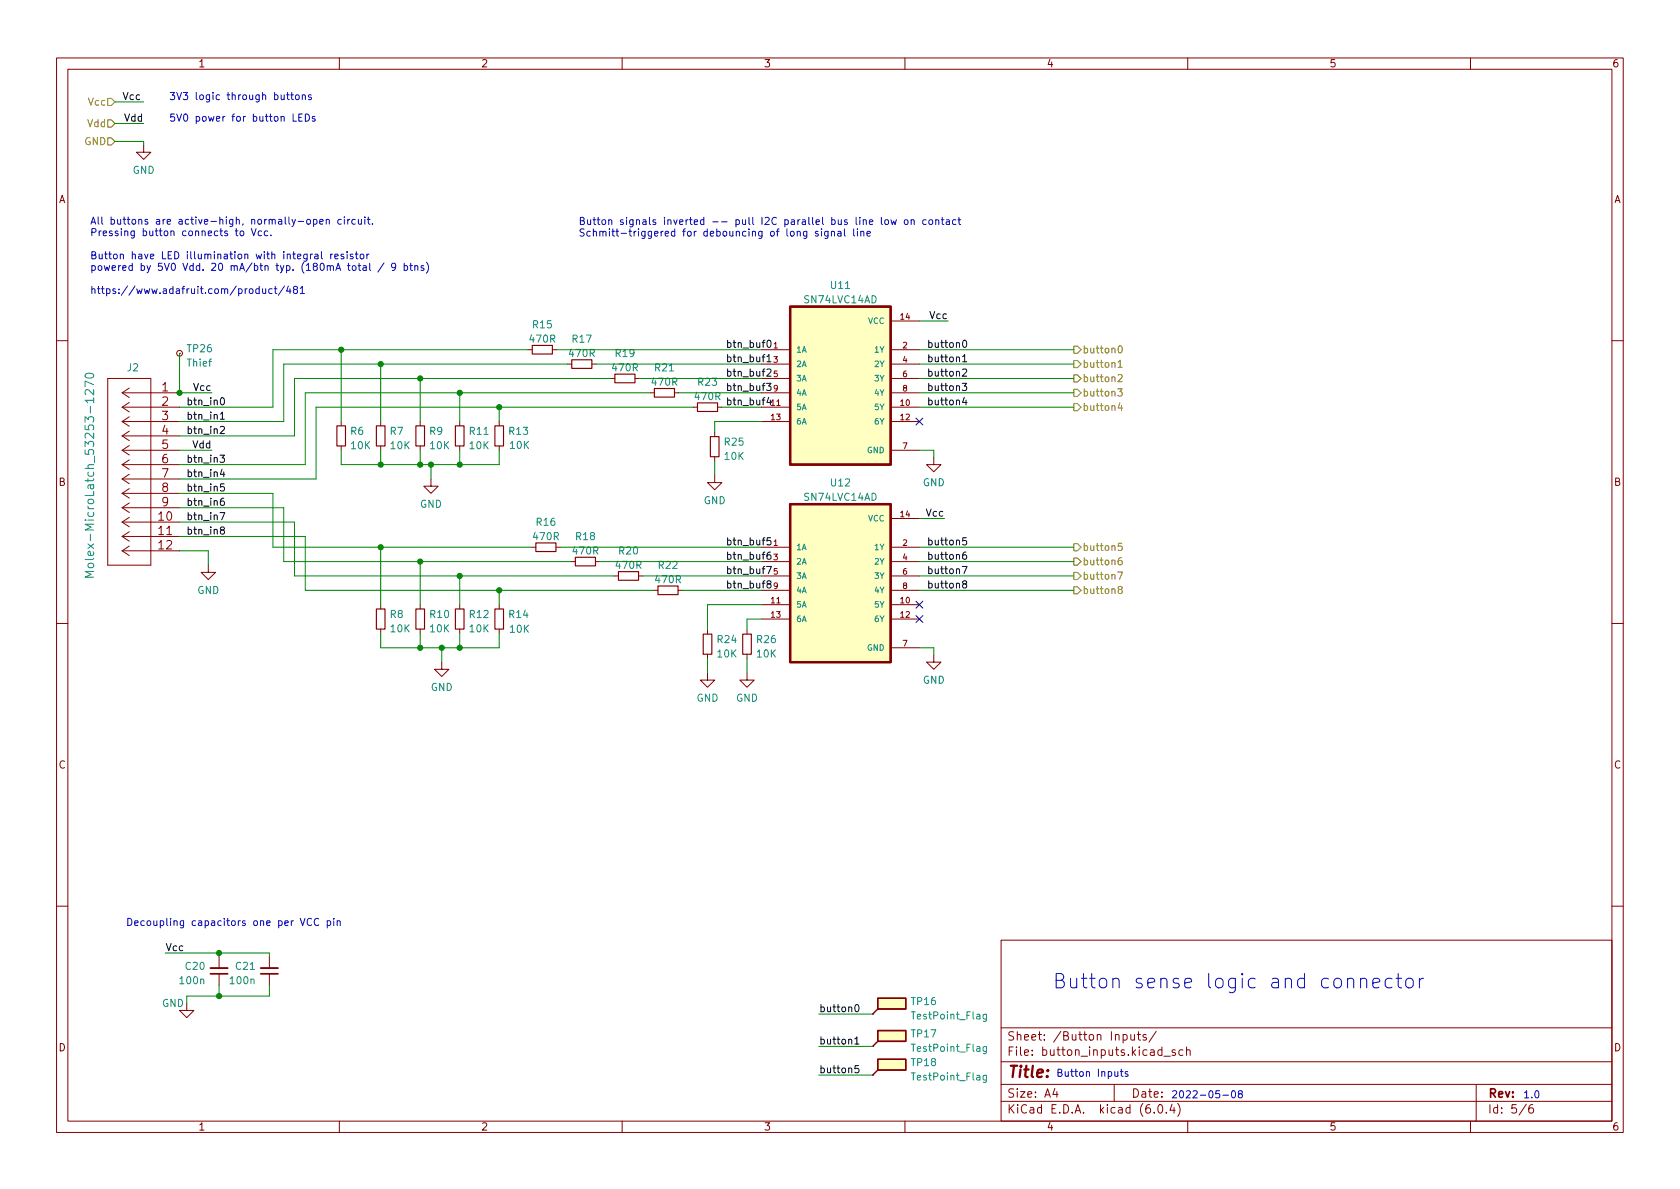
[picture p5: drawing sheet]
<svg xmlns="http://www.w3.org/2000/svg" width="297mm" height="210mm" viewBox="0 0 297 210" stroke-linecap="round" stroke-linejoin="round" font-family="sans-serif">
<g fill="none" stroke="#840000" stroke-width=".18">
<path d="M10 10.2h277v190.1h-277zM12 12.2h273v186.1h-273zM60 10.2v2M110 10.2v2M160 10.2v2M210 10.2v2M260 10.2v2M25.4 25.6v1.3h1.3l-1.3 1.3-1.3-1.3h1.3M157.5 56.8h5.1M10 60.2h2M19 66.9h7.7v33h-7.7zM21.6 72h10.1"/>
<path d="M21.6 79.6h10.1M21.6 79.6l1.3 .9M21.6 77.1h10.1M21.6 77.1l1.3 .8M21.6 74.5h10.1M21.6 74.5l1.3 .9M21.6 72l1.3 .8M21.6 69.5h10.1M21.6 69.5l1.3 .8M22.9 78.8l-1.3 .8M22.9 76.2l-1.3 .9M22.9 73.7l-1.3 .8"/>
<path d="M22.9 71.2l-1.3 .8M22.9 68.6l-1.3 .9M31.7 62.5h.1M60.3 74.5v.8M60.3 78.9v.7M67.3 74.5v.8M67.3 78.9v.7M74.3 74.5v.8M74.3 78.9v.7M81.3 74.5v.8M81.3 78.9v.7M88.3 74.5v.8"/>
<path d="M88.3 78.9v.7M93.3 61.8h.8M97.7 61.8h.7M100.3 64.4h.8M104.6 64.4h.8M107.9 66.9h.8M112.3 66.9h.7M114.9 69.5h.8M119.3 69.5h.7M122.6 72h.7M126.4 76.4v.8M126.9 72h.7"/>
<path d="M134.6 72h5.1M134.6 74.5h5.1M134.6 69.5h5.1M134.6 66.9h5.1M134.6 64.4h5.1M134.6 61.8h5.1M157.5 72h5.1M157.5 79.6h5.1M157.5 74.5h5.1M157.5 69.5h5.1M157.5 66.9h5.1M157.5 64.4h5.1"/>
<path d="M157.5 61.8h5.1M285 60.2h2M21.6 97.4h10.1M21.6 97.4l1.3 .8M21.6 94.9h10.1M21.6 94.9l1.3 .8M21.6 92.3h10.1M21.6 92.3l1.3 .9M21.6 89.8h10.1M21.6 89.8l1.3 .8M21.6 87.2h10.1M21.6 87.2l1.3 .9"/>
<path d="M21.6 84.7h10.1M21.6 84.7l1.3 .8M21.6 82.2h10.1M21.6 82.2l1.3 .8M22.9 96.6l-1.3 .8M22.9 94l-1.3 .9M22.9 91.5l-1.3 .8M22.9 88.9l-1.3 .9M22.9 86.4l-1.3 .8M22.9 83.9l-1.3 .8M22.9 81.3l-1.3 .9M36.8 99.9v1.3h1.3l-1.3 1.3-1.2-1.3h1.2"/>
<path d="M76.2 84.7v1.3h1.3l-1.3 1.2-1.3-1.2h1.3M94 96.8h.7M98.3 96.8h.8M101 99.3h.7M105.3 99.3h.7M126.4 84.1v1.2h1.2l-1.2 1.3-1.3-1.3h1.3M126.4 80.8v.7M134.6 96.8h5.1M134.6 99.3h5.1M157.5 96.8h5.1M157.5 99.3h5.1M157.5 91.7h5.1"/>
<path d="M165.1 80.9v1.3h1.3l-1.3 1.2-1.3-1.2h1.3M10 110.2h2M67.3 106.9v.8M67.3 111.2v.8M74.3 106.9v.8M74.3 111.2v.8M78.1 117.1v1.3h1.3l-1.3 1.2-1.3-1.2h1.3M81.3 106.9v.8M81.3 111.2v.8M88.3 106.9v.8M88.3 111.2v.8M108.6 101.8h.7"/>
<path d="M112.9 101.8h.8M115.6 104.4h.7M119.9 104.4h.7M125.1 119v1.3h1.3l-1.3 1.2-1.3-1.2h1.3M125.1 111.4v.7M125.1 115.7v.8M132.1 119v1.3h1.2l-1.2 1.2-1.3-1.2h1.3M132.1 111.4v.7M132.1 115.7v.8M134.6 104.4h5.1M134.6 101.8h5.1M134.6 106.9h5.1"/>
<path d="M134.6 109.5h5.1M157.5 104.4h5.1M157.5 101.8h5.1M157.5 106.9h5.1M157.5 109.5h5.1M157.5 114.5h5.1M165.1 115.8v1.3h1.3l-1.3 1.3-1.3-1.3h1.3M285 110.2h2M10 160.2h2M33 177.4v1.3h1.3l-1.3 1.3-1.3-1.3h1.3M38.7 169.2v2M38.7 172.2v2"/>
<path d="M47.6 169.2v2M47.6 172.2v2M154.3 179.3h.1M177 166.3h108v32h-108zM285 160.2h2M60 198.3v2M110 198.3v2M154.3 185h.1M154.3 190.1h.1M160 198.3v2M177 194.8h108M177 191.8h108"/>
<path d="M177 187.8h108M177 181.8h108M186.5 192.5l-.4 1h1M186.9 193v1M197 191.8v3M198.6 183l.4-.1 .3 .3v.4l-.2 .3h-.5M199.9 182.9l.1 1h.4l.2-.1M200.6 182.9v1M201.1 182.9h.5M201.3 182.4v1.3l.3 .2M202.6 183l-.3-.1-.2 .2v.3l.5 .1v.4h-.5M204.1 196.7v.1"/>
<path d="M204.4 182.4l-1.3 1.9M204.9 195.4l.2-.1a.81 .81 0 0 1 .6 .7 .81 .81 0 0 1-.3 .8h-.2a.81 .81 0 0 1-.6-.6 .81 .81 0 0 1 .3-.8zM205.8 186.8h1.1M206.2 196.7v.1M207.2 195.3l-.3 1h.9M207.6 195.8v1M207.8 185.7l-.4-.1-.2 .2 .1 .3 .5 .1v.4h-.6M208.2 195.1a1.72 1.72 0 0 1 0 2.3M209.1 185.7l-.4-.1-.3 .3v.4l.2 .3h.5M209.8 185.8l.2-.2 .4 .1v.9M209.8 185.1v1.5M210 198.3v2"/>
<path d="M260 198.3v2M261 191.8v6.5M269.9 195.3l-1.3 1.9M271 195.3a.6 .6 0 0 0-.7 .7v.5l.1 .3h.5l.2-.1 .1-.5-.2-.2-.4-.1-.3 .3"/>
<circle cx="31.8" cy="62.5" r=".51"/>
</g>
<g fill="none" stroke="#840000" stroke-width=".2">
<path d="M59.6 75.3h1.5v3.6h-1.5zM66.5 75.3h1.6v3.6h-1.6zM73.5 75.3h1.6v3.6h-1.6zM80.5 75.3h1.5v3.6h-1.5zM87.5 75.3h1.5v3.6h-1.5zM94.1 61.1h3.6v1.5h-3.6zM101.1 63.6h3.5v1.5h-3.5zM108.7 66.2h3.6v1.5h-3.6zM115.7 68.7h3.6v1.5h-3.6zM123.3 71.2h3.6v1.6h-3.6zM125.6 77.2h1.5v3.6h-1.5zM94.7 96h3.6v1.5h-3.6z"/>
<path d="M101.7 98.5h3.6v1.6h-3.6zM66.5 107.7h1.6v3.5h-1.6zM73.5 107.7h1.6v3.5h-1.6zM80.5 107.7h1.5v3.5h-1.5zM87.5 107.7h1.5v3.5h-1.5zM109.3 101.1h3.6v1.5h-3.6zM116.3 103.6h3.6v1.6h-3.6zM124.3 112.1h1.6v3.6h-1.6zM131.3 112.1h1.5v3.6h-1.5z"/>
</g>
<path d="M37.2 171.2h3.1M46.1 171.2h3" fill="none" stroke="#840000" stroke-width=".33"/>
<path d="M37.2 172.2h3.1M46.1 172.2h3" fill="none" stroke="#840000" stroke-width=".3"/>
<g fill="#ffffc2" stroke="#ffffc2" stroke-width=".18">
<path d="M139.7 89.1h17.8v28h-17.8z"/>
<path d="M139.7 54.2h17.8v28h-17.8z"/>
<path d="M155.2 182.2h4.9v1.9h-4.9z"/>
<path d="M155.2 176.5h4.9v1.9h-4.9z"/>
<path d="M155.2 187.3h4.9v1.9h-4.9z"/>
</g>
<path d="M139.7 54.2h17.8v28h-17.8zM139.7 89.1h17.8v28h-17.8z" fill="none" stroke="#840000" stroke-width=".41"/>
<path d="M15.2 66.1a.82 .82 0 0 1 1.4 .4 .95 .95 0 0 1-1.6 0zM16.6 68.9v.9l-1.1-.9-.3 .1-.2 .2 .2 .6M16.6 68l-1.6-.6v1M15.7 99.7h.7l.2 .2-.1 .4-.2 .1-.6-.1-.2-.2zM16.6 101.1h-1.6l1.1 .5-1.1 .5h1.6M174.4 179.4v1l-.2 .2h-.3M174.4 179.4h-.3l-.3 .2 .1 .5h.5M174.4 185.1v1l-.2 .2h-.3M174.4 185.1h-.3l-.3 .2 .1 .6h.5M174.4 190.1v1.1l-.2 .2h-.3M174.4 190.2l-.3-.1-.3 .3 .1 .5h.5" fill="none" stroke="#008484" stroke-width=".18"/>
<path d="M155.2 176.5h4.9v1.9h-4.9zM155.2 178.4l-.9 .9M155.2 182.2h4.9v1.9h-4.9zM155.2 187.3h4.9v1.9h-4.9zM155.2 184.1l-.9 .9M155.2 189.2l-.9 .9" fill="none" stroke="#840000" stroke-width=".25"/>
<g fill="none" stroke="#848400" stroke-width=".18">
<path d="M19 17.4h.7l.6 .6-.6 .7h-.7zM19 21.2h.7l.6 .6-.6 .7h-.7zM19 24.4h.7l.6 .6-.6 .6h-.7zM189.9 63.7h.6l.6 .7-.6 .6h-.6zM189.9 68.8h.6l.6 .7-.6 .6h-.6zM189.9 71.4h.6l.6 .6-.6 .6h-.6zM189.9 61.2h.6l.6 .6-.6 .7h-.6zM189.9 66.3h.6l.6 .6-.6 .7h-.6zM197.6 68.8h.8l-.4 .5 .4 .1v.5l-.2 .1-.6-.1M197.7 64.1l.4-.4v1.3M197.7 66.3l.5-.1 .2 .4-.8 .9h.8M197.7 65h.7"/>
<path d="M197.8 61.3l.2-.2a.68 .68 0 0 1 .4 .7 .68 .68 0 0 1-.4 .6l-.2-.1-.1-.4zM198 71.2l-.3 1h.8M198.3 71.7v.9M189.9 98.7h.6l.6 .6-.6 .6h-.6zM189.9 96.1h.6l.6 .7-.6 .6h-.6zM198.3 98.6l-.4 .1a.86 .86 0 0 0 0 1.2l.5-.1v-.5l-.2-.2h-.3l-.2 .2M198.4 96.1h-.6l-.1 .6 .2-.1h.4l.1 .2v.4l-.2 .1-.5-.1M189.9 103.8h.6l.6 .6-.6 .6h-.6zM189.9 101.2h.6l.6 .6-.6 .7h-.6zM197.6 101.2h.9l-.6 1.2M197.9 104.2l-.2-.2 .1-.2 .1-.1 .4 .1 .1 .1v.2l-.6 .2-.1 .2v.2l.2 .3 .4-.1 .1-.2v-.3l-.2-.2"/>
</g>
<g fill="none" stroke="#000" stroke-width=".18">
<path d="M135.5 67.8h.8l-.4 .5 .4 .1v.5l-.2 .2-.6-.2M135.6 63.1l.4-.4v1.3M135.6 65.4l.5-.2 .2 .4-.8 .9h.8M135.6 64h.7M135.7 60.3l.2-.1a.68 .68 0 0 1 .4 .6 .68 .68 0 0 1-.4 .6l-.2-.1-.1-.4zM135.9 70.3l-.3 .9h.8M170.1 67.8h.8l-.4 .5 .4 .1v.5l-.2 .2-.6-.2M170.2 65.4l.5-.2 .2 .4-.8 .9h.8M170.2 63.1l.4-.4v1.3M170.2 64h.7M170.3 60.3l.2-.1a.68 .68 0 0 1 .4 .6 .68 .68 0 0 1-.4 .6l-.2-.1-.1-.4zM170.5 70.3l-.3 .9h.8"/>
<path d="M170.8 70.7v.9M136.2 97.6l-.4 .1a.85 .85 0 0 0 0 1.2l.5-.1v-.4l-.2-.3h-.3l-.2 .3M136.3 95.1h-.6l-.1 .6 .2-.1h.4l.1 .2v.4l-.2 .2-.5-.2M170.8 97.6l-.4 .1a.86 .86 0 0 0 0 1.2l.5-.1v-.4l-.2-.3h-.3l-.2 .3M170.9 95.1h-.6l-.1 .6 .2-.1h.4l.1 .2v.4l-.2 .2-.5-.2M135.5 100.2h.9l-.6 1.2M135.8 103.3l-.2-.3 .1-.2 .1-.1 .4 .1 .1 .2v.1l-.6 .2-.1 .2 .1 .4 .1 .1h.3l.2-.3v-.2l-.2-.2M170.1 100.2h.9l-.6 1.2M170.4 103.3l-.2-.3 .1-.2 .1-.1 .4 .1 .1 .2v.1l-.6 .2-.1 .2v.2l.2 .3h.3l.2-.3v-.3l-.2-.1M151.3 177.8l.1-.2a.68 .68 0 0 1 .5 .7 .68 .68 0 0 1-.5 .6l-.1-.1-.2-.4zM151.1 183.7l.4-.3v1.2M151.1 184.6h.8"/>
<path d="M151.8 188.4h-.6l-.1 .6 .2-.1 .5 .1 .1 .2-.1 .4-.2 .1-.5-.1"/>
</g>
<g fill="none" stroke="#0000c2" stroke-width=".18">
<path d="M50.7 16.8h.4M50.8 16.3v1.1l.3 .2M51.4 16.8h.5M51.6 16.3v1.1l.3 .2M52.4 16.8h.3l.2 .2v.4l-.2 .2h-.3l-.2-.2zM53.4 16.9l.2-.1h.3l.1 .8M53.4 16.8v.8M55 16.8h-.3l-.2 .2 .1 .1 .4 .2v.3h-.5M51.8 20.2v1.2h.6M52.8 20.8h.5M53.4 20.2h-.6v1.2h.6M54 20.2a.64 .64 0 0 1 .7 .6 .64 .64 0 0 1-.7 .6z"/>
<path d="M54.4 38.9l.3-.1 .2 .2v.4l-.2 .2h-.3l-.2-.2zM55.4 38.9l.4-.1 .2 .2-.1 .6h-.5M55.4 38.8v1.3M55.7 20.6h-.3l-.2 .2 .1 .1 .4 .2v.3h-.5M56.5 39.2l.6-.1v-.2l-.4-.1-.2 .2 .1 .6h.5M57.7 38.9l.2-.1 .3 .1v.7M57.7 38.8v.8M60.3 38.9l-.3-.1-.3 .2 .2 .6h.4M60.9 38.4v.1M60.9 38.8v.8M61.5 38.8v.8M61.9 38.8l-.4 .2"/>
<path d="M62.8 38.9l-.3-.1-.3 .2 .1 .6h.5M63.4 38.8v.8h.3l.2-.1M63.9 38.8v.8M64.5 38.4v.1M64.5 38.8v.8M64.9 38.8h.5M65.1 38.4v1.1l.3 .1M65.8 39.5v.1M153.7 39.3l.6-.1v-.3h-.4l-.2 .1 .1 .6h.5M155.8 38.4v1.1l.2 .2M156.6 38.9h.3l.2 .2v.4l-.2 .2-.3-.1-.2-.1zM157.5 38.9l.3 .8 .2-.6 .3 .6 .2-.8"/>
<path d="M160 38.9h.3l.2 .2v.4l-.2 .2-.3-.1-.1-.1zM161.1 39l.2-.1h.3v.8M161.1 38.9v.8M163.8 38.9h-.4l-.2 .2 .1 .5h.5M164.4 38.9h.3l.2 .2v.4l-.2 .2-.3-.1-.2-.1zM165.4 39l.2-.1h.3l.1 .8M165.4 38.9v.8M166.4 38.9h.5M166.6 38.4v1.1l.3 .2M167.3 38.9h.5l.1 .8M167.9 39.2h-.5l-.1 .2 .1 .3 .5-.1M169 38.9h-.3l-.3 .2 .1 .5h.5"/>
<path d="M169.4 38.9h.5M169.6 38.4v1.1l.3 .2M42.6 40.9l.3-.1 .2 .3v.3l-.2 .3-.3-.1-.2-.2zM44.4 40.4l.5 1.3 .4-1.3M45.8 51.1h-.3l-.3 .2 .1 .5h.5M45.8 50.6v1.3M46.2 40.9l-.3-.1-.3 .3 .2 .5h.4M46.4 51.1l.1 .7 .3 .1 .2-.1M47 51.1v.8M47.3 40.9l-.3-.1-.3 .3 .2 .5h.4M47.9 41.6v.1M48.1 51.1h-.3l-.3 .2 .1 .5h.5"/>
<path d="M48.5 51.1h.5M48.7 50.6v1.1l.3 .2M50.3 50.6l-1.1 1.6M51 50.6l-.3 .9h.8M51.3 51.1v.8M52.1 51.2l-.2-.3v-.1l.2-.2 .4 .1 .1 .2-.1 .2-.5 .1-.1 .2v.3l.2 .2h.3l.2-.2v-.3l-.2-.2M53.1 51l.3-.4v1.3M53.1 51.9h.7M55.7 45h.5v.8M56.2 45.2l-.4 .1-.2 .2 .2 .3 .4-.1M56.8 44.5v1.1l.2 .2M58.5 44.9v.9"/>
<path d="M58.8 44.9l-.3 .3M59.2 45.4l.6-.2-.1-.2-.3-.1-.2 .2 .1 .6h.4M60.8 45l-.3-.1-.2 .2v.2l.5 .1v.3h-.5M61.4 44.5v.1M61.4 44.9v.9M62.4 45l-.3-.1-.2 .2 .1 .2 .4 .1v.3h-.5M62.4 47h.3l.2 .2v.4l-.2 .2h-.3l-.1-.2zM62.8 44.9h.5M63 44.5v1.1l.3 .2M63.3 47h.5M63.5 46.5v1.1l.3 .2M63.8 45l.3-.1 .2 .3v.3l-.2 .3-.3-.1-.1-.2z"/>
<path d="M64.2 47h.5l.1 .8M64.8 47.3h-.5l-.1 .2 .1 .3h.5M64.9 44.9v.9M65.2 44.9l-.3 .3M65.4 46.5v1.1l.1 .2M67.9 46.5l-1.1 1.6M70 47.1l-.3 .2h-.2l-.3-.2 .2-.5 .3-.1 .2 .2a.84 .84 0 0 1-.3 1.1h-.2M71.5 47h.3l.3 .2-.1 .6h-.5M71.5 46.5v1.3M72.4 47h.5M72.6 46.5v1.1l.3 .2M73.3 47.1l.2-.1h.3l.1 .8"/>
<path d="M73.3 47v.8M74.9 47h-.3l-.2 .2 .1 .1 .4 .2v.3h-.5M75.4 46.4a1.46 1.46 0 0 1 0 1.9M142.6 40.9v1l-.2 .3-.3-.1M142.6 41l-.3-.1-.3 .2 .2 .6h.4M144.6 41l-.3-.1-.1 .2v.2l.4 .1v.3h-.4M145.2 40.9v.8M146.4 40.9v1l-.2 .3-.3-.1M146.4 41l-.4-.1-.2 .2 .1 .6h.5M147 41l.2-.1 .3 .1v.7M147 40.9v.8M148.2 41h.4l.1 .7"/>
<path d="M148.7 41.2l-.4 .1-.2 .1 .2 .3h.4M149.3 40.5v1.1l.2 .1M150.9 40.5v1.1l.2 .1M151.6 40.9v.8M152.2 41l.2-.1 .3 .1v.7M152.2 40.9v.8M153.3 41.3l.6-.1-.1-.2-.3-.1-.2 .2 .1 .6h.4M53.1 162.4l.4 1.3 .4-1.3M55.1 162.5a.6 .6 0 0 0-.9 .4 .6 .6 0 0 0 .6 .8l.3-.2M56.3 162.5a.6 .6 0 0 0-.8 .4 .6 .6 0 0 0 .6 .8l.2-.2M57.9 162.9l.3-.1 .3 .3-.2 .5h-.4M57.9 162.8v1.3"/>
<path d="M59 162.4v.1M59 162.8v.9M59.6 162.9l.2-.1 .3 .1 .1 .8M59.6 162.8v.9M240.6 173.2a.63 .63 0 0 1 1 .2v1.3M240.6 173v1.7M242.7 173.8l1.2-.2-.1-.5-.7-.1-.4 .4v.9l.2 .3 .2 .1 .7-.1M246.1 173.1l-.7-.1-.5 .5v.7l.3 .4 .2 .1 .7-.1M246.8 173h1M247.2 172.1v2.2l.1 .3 .5 .1M248.7 173.2a.69 .69 0 0 1 .6-.2 .69 .69 0 0 1 .6 .5v.7a.69 .69 0 0 1-.7 .5 .69 .69 0 0 1-.7-.5v-.7zM251 173v1.7"/>
<path d="M251.7 173a.65 .65 0 0 0-.7 .5M198.1 189.5h.5M198.3 189.1v1.1l.3 .1M199.4 189.6l-.3-.1-.2 .2 .1 .2 .4 .1v.3h-.5M216.2 193.7h1M217.9 193l.1-.1a.68 .68 0 0 1 .5 .6 .68 .68 0 0 1-.5 .6l-.1-.1-.2-.3zM219.2 193.4l-.3-.2 .1-.2 .2-.1h.3l.2 .2-.1 .2-.5 .2-.2 .2v.2l.3 .2h.2l.3-.2v-.2l-.3-.3"/>
</g>
<g fill="none" stroke="#008400" stroke-width=".18">
<path d="M20.3 18h5.1M20.3 25h5.1v.6M20.3 21.8h5.1M162.6 56.8h5M31.7 62.5v7h5.8M31.7 79.6h5.8M60.3 61.8v12.7M60.3 79.6v2.6h28v-2.6M67.3 64.4v10.1M67.3 79.6v2.6M74.3 66.9v7.6M74.3 79.6v2.6"/>
<path d="M81.3 69.5v5M81.3 79.6v2.6M88.3 72v2.5M93.3 61.8h-45v10.2h-16.6M98.4 61.8h36.2M100.3 64.4h-50.1v10.1h-18.5M105.4 64.4h29.2M107.9 66.9h-55.8v10.2h-20.4M113 66.9h21.6M114.9 69.5h-60.9v12.7h-22.3M120 69.5h14.6M122.6 72h-66.7v12.7h-24.2"/>
<path d="M127.6 72h7M134.6 74.5h-8.2v1.9M162.6 69.5h27.3M162.6 72h27.3M162.6 79.6h2.5v1.3M162.6 61.8h27.3M162.6 64.4h27.3M162.6 66.9h27.3M31.7 87.2h16.6v9.6h45.7M31.7 92.3h20.4v9.5h56.5M31.7 94.9h22.3v9.5h61.6M31.7 89.8h18.5v9.5h50.8"/>
<path d="M31.7 97.4h5.1v2.5M67.3 96.8v10.1M74.3 99.3v7.6M76.2 82.2v2.5M99.1 96.8h35.5M106 99.3h28.6M126.4 81.5v2.6M162.6 96.8h27.3M162.6 99.3h27.3M162.6 91.7h4.4M67.3 112v2.5h21v-2.5M74.3 112v2.5"/>
<path d="M78.1 114.5v2.6M81.3 101.8v5.1M81.3 112v2.5M88.3 104.4v2.5M113.7 101.8h20.9M120.6 104.4h14M125.1 116.5v2.5M132.1 116.5v2.5M134.6 106.9h-9.5v4.5M134.6 109.5h-2.5v1.9M162.6 101.8h27.3M162.6 104.4h27.3"/>
<path d="M162.6 114.5h2.5v1.3M29.2 168.5h18.4v.7M38.7 168.5v.7M38.7 174.2v1.9M47.6 174.2v1.9h-14.6M144.8 179.3h9.5M144.8 185h9.5M144.8 190.1h9.5"/>
</g>
<path d="M162 73.9l1.2 1.3M163.2 73.9l-1.2 1.3M162 106.3l1.2 1.2M162 108.9l1.2 1.2M163.2 106.3l-1.2 1.2M163.2 108.9l-1.2 1.2" fill="none" stroke="#000084" stroke-width=".18"/>
<g fill="#008400" stroke="#008400" stroke-width=".18">
<circle cx="67.3" cy="64.4" r=".46"/>
<circle cx="67.3" cy="82.2" r=".46"/>
<circle cx="74.3" cy="82.2" r=".46"/>
<circle cx="67.3" cy="96.8" r=".46"/>
<circle cx="74.3" cy="99.3" r=".46"/>
<circle cx="76.2" cy="82.2" r=".46"/>
<circle cx="81.3" cy="114.5" r=".46"/>
<circle cx="78.1" cy="114.5" r=".46"/>
<circle cx="81.3" cy="101.8" r=".46"/>
<circle cx="88.3" cy="104.4" r=".46"/>
<circle cx="74.3" cy="114.5" r=".46"/>
<circle cx="38.7" cy="176.1" r=".46"/>
<circle cx="38.7" cy="168.5" r=".46"/>
<circle cx="81.3" cy="82.2" r=".46"/>
<circle cx="74.3" cy="66.9" r=".46"/>
<circle cx="81.3" cy="69.5" r=".46"/>
<circle cx="88.3" cy="72" r=".46"/>
<circle cx="60.3" cy="61.8" r=".46"/>
<circle cx="31.7" cy="69.5" r=".46"/>
</g>
<text font-size="3.5" fill="#0000c2" x="186.1" y="174.8">Button sense logic and connector</text>
<text font-size="2.8" fill="#840000" x="178" y="190.6">Title:</text>
<g font-size="2.1" fill="#840000">
<text x="28.6" y="69.2">1</text>
<text x="28.6" y="71.7">2</text>
<text x="28.6" y="74.3">3</text>
<text x="28.6" y="76.8">4</text>
<text x="28.6" y="79.4">5</text>
<text x="28.6" y="81.9">6</text>
<text x="28.6" y="84.4">7</text>
<text x="28.6" y="87">8</text>
<text x="28.6" y="89.5">9</text>
<text x="28" y="92.1">10</text>
<text x="28" y="94.6">11</text>
<text x="28" y="97.1">12</text>
<text x="178" y="184">Sheet: /Button Inputs/</text>
<text x="178" y="186.7">File: button_inputs.kicad_sch</text>
<text x="178" y="196.9">KiCad E.D.A. kicad (6.0.4)</text>
<text x="178" y="194.1">Size: A4</text>
<text x="200" y="194.1">Date:</text>
<text x="263" y="194.1">Rev:</text>
<text x="263" y="196.9">Id: 5/6</text>
</g>
<text font-size="2.1" fill="#008484" x="16.6" y="99.3" transform="rotate(-90 16.6 99.3)">Molex-MicroLatch_53253-1270</text>
<g font-size="1.8" fill="#840000">
<text x="35" y="11.9">1</text>
<text x="85" y="11.9">2</text>
<text x="135" y="11.9">3</text>
<text x="185" y="11.9">4</text>
<text x="235" y="11.9">5</text>
<text x="285" y="11.9">6</text>
<text x="10.3" y="35.9">A</text>
<text x="285.3" y="35.9">A</text>
<text x="10.3" y="85.9">B</text>
<text x="285.3" y="85.9">B</text>
<text x="10.3" y="135.9">C</text>
<text x="285.3" y="135.9">C</text>
<text x="10.3" y="185.9">D</text>
<text x="285.3" y="185.9">D</text>
<text x="35" y="199.9">1</text>
<text x="85" y="199.9">2</text>
<text x="135" y="199.9">3</text>
<text x="185" y="199.9">4</text>
<text x="235" y="199.9">5</text>
<text x="285" y="199.9">6</text>
</g>
<g font-size="1.8">
<text x="21.6" y="17.7">Vcc</text>
<text x="22.1" y="21.5">Vdd</text>
<text x="164.5" y="56.4">Vcc</text>
<text x="128.3" y="61.5">btn_buf0</text>
<text x="128.3" y="64">btn_buf1</text>
<text x="163.8" y="61.5">button0</text>
<text x="163.8" y="64">button1</text>
<text x="33.7" y="71.7">btn_in0</text>
<text x="34.3" y="69.1">Vcc</text>
<text x="128.3" y="69.1">btn_buf3</text>
<text x="128.3" y="71.7">btn_buf4</text>
<text x="128.3" y="66.6">btn_buf2</text>
<text x="163.8" y="66.6">button2</text>
<text x="163.8" y="71.7">button4</text>
<text x="163.8" y="69.1">button3</text>
<text x="33.7" y="76.7">btn_in2</text>
<text x="33.7" y="74.2">btn_in1</text>
<text x="33.7" y="81.8">btn_in3</text>
<text x="34.1" y="79.3">Vdd</text>
<text x="33.7" y="89.4">btn_in6</text>
<text x="33.7" y="84.4">btn_in4</text>
<text x="33.7" y="86.9">btn_in5</text>
<text x="33.7" y="92">btn_in7</text>
<text x="33.7" y="94.5">btn_in8</text>
<text x="163.9" y="91.3">Vcc</text>
<text x="128.3" y="96.4">btn_buf5</text>
<text x="128.3" y="101.5">btn_buf7</text>
<text x="128.3" y="99">btn_buf6</text>
<text x="163.8" y="96.4">button5</text>
<text x="163.8" y="99">button6</text>
<text x="163.8" y="101.5">button7</text>
<text x="128.3" y="104">btn_buf8</text>
<text x="163.8" y="104">button8</text>
<text x="29.2" y="168.2">Vcc</text>
<text x="144.8" y="179">button0</text>
<text x="144.8" y="184.7">button1</text>
<text x="144.8" y="189.8">button5</text>
</g>
<g font-size="1.8" fill="#0000c2">
<text x="29.8" y="17.7">3V3 logic through buttons</text>
<text x="29.8" y="21.5">5V0 power for button LEDs</text>
<text x="15.9" y="39.7">All buttons are active-high, normally-open circuit.</text>
<text x="15.9" y="41.7">Pressing button connects to Vcc.</text>
<text x="102.2" y="39.8">Button signals inverted -- pull I2C parallel bus line low on contact</text>
<text x="102.2" y="41.8">Schmitt-triggered for debouncing of long signal line</text>
<text x="15.9" y="45.8">Button have LED illumination with integral resistor</text>
<text x="15.9" y="47.9">powered by 5V0 Vdd. 20 mA/btn typ. (180mA total / 9 btns)</text>
<text x="15.9" y="52">https://www.adafruit.com/product/481</text>
<text x="22.2" y="163.7">Decoupling capacitors one per VCC pin</text>
<text x="186.7" y="190.4">Button Inputs</text>
<text x="207" y="194.2">2022-05-08</text>
<text x="269.2" y="194.2">1.0</text>
</g>
<g font-size="1.8" fill="#848400">
<text x="15.5" y="22.5">Vdd</text>
<text x="15.7" y="18.7">Vcc</text>
<text x="14.9" y="25.6">GND</text>
<text x="191.3" y="65">button1</text>
<text x="191.3" y="62.5">button0</text>
<text x="191.3" y="70.1">button3</text>
<text x="191.3" y="67.6">button2</text>
<text x="191.3" y="72.6">button4</text>
<text x="191.3" y="99.9">button6</text>
<text x="191.3" y="97.4">button5</text>
<text x="191.3" y="105">button8</text>
<text x="191.3" y="102.5">button7</text>
</g>
<g font-size="1.8" fill="#008484">
<text x="23.4" y="30.7">GND</text>
<text x="142.3" y="53.6">SN74LVC14AD</text>
<text x="147" y="51.1">U11</text>
<text x="94.3" y="58">R15</text>
<text x="22.5" y="65.7">J2</text>
<text x="33.1" y="64.8">Thief</text>
<text x="33.2" y="62.3">TP26</text>
<text x="93.8" y="60.6">470R</text>
<text x="100.8" y="63.1">470R</text>
<text x="101.2" y="60.6">R17</text>
<text x="108.4" y="65.7">470R</text>
<text x="108.9" y="63.1">R19</text>
<text x="115.9" y="65.7">R21</text>
<text x="115.4" y="68.2">470R</text>
<text x="123" y="70.7">470R</text>
<text x="123.5" y="68.2">R23</text>
<text x="62" y="76.9">R6</text>
<text x="69" y="76.9">R7</text>
<text x="76" y="76.9">R9</text>
<text x="83.1" y="76.9">R11</text>
<text x="90.1" y="76.9">R13</text>
<text x="62.1" y="79.4">10K</text>
<text x="69.1" y="79.4">10K</text>
<text x="76.1" y="79.4">10K</text>
<text x="83.1" y="79.4">10K</text>
<text x="90.2" y="79.4">10K</text>
<text x="128.2" y="78.8">R25</text>
<text x="128.2" y="81.3">10K</text>
<text x="74.2" y="89.8">GND</text>
<text x="124.4" y="89.1">GND</text>
<text x="142.3" y="88.5">SN74LVC14AD</text>
<text x="147" y="86">U12</text>
<text x="163.1" y="86">GND</text>
<text x="94.4" y="95.5">470R</text>
<text x="94.9" y="93">R16</text>
<text x="101.9" y="95.5">R18</text>
<text x="101.4" y="98">470R</text>
<text x="109" y="100.6">470R</text>
<text x="109.5" y="98">R20</text>
<text x="116.5" y="100.6">R22</text>
<text x="34.9" y="105">GND</text>
<text x="116" y="103.1">470R</text>
<text x="69" y="109.3">R8</text>
<text x="69.1" y="111.8">10K</text>
<text x="76.1" y="109.3">R10</text>
<text x="76.1" y="111.8">10K</text>
<text x="83.1" y="109.3">R12</text>
<text x="83.1" y="111.8">10K</text>
<text x="90.1" y="109.3">R14</text>
<text x="90.2" y="111.9">10K</text>
<text x="126.9" y="113.7">R24</text>
<text x="133.9" y="113.7">R26</text>
<text x="126.9" y="116.3">10K</text>
<text x="133.9" y="116.3">10K</text>
<text x="76.1" y="122.2">GND</text>
<text x="123.1" y="124.1">GND</text>
<text x="130.1" y="124.1">GND</text>
<text x="163.1" y="120.9">GND</text>
<text x="32.9" y="171.5">C20</text>
<text x="41.8" y="171.5">C21</text>
<text x="31.9" y="174">100n</text>
<text x="40.8" y="174">100n</text>
<text x="161.2" y="177.7">TP16</text>
<text x="161.2" y="183.4">TP17</text>
<text x="161.5" y="186">TestPoint_Flag</text>
<text x="161.5" y="180.3">TestPoint_Flag</text>
<text x="161.2" y="188.5">TP18</text>
<text x="161.5" y="191.1">TestPoint_Flag</text>
</g>
<text font-size="1.8" fill="#008400" x="28.6" y="178">GND</text>
<g font-size="1.4" fill="#008484">
<text x="153.5" y="57.3">VCC</text>
<text x="140.7" y="62.4">1A</text>
<text x="140.7" y="64.9">2A</text>
<text x="154.7" y="62.4">1Y</text>
<text x="154.7" y="64.9">2Y</text>
<text x="140.7" y="67.4">3A</text>
<text x="140.7" y="70">4A</text>
<text x="154.7" y="67.4">3Y</text>
<text x="154.7" y="70">4Y</text>
<text x="140.7" y="72.5">5A</text>
<text x="140.7" y="75.1">6A</text>
<text x="154.7" y="72.5">5Y</text>
<text x="154.7" y="75.1">6Y</text>
<text x="153.3" y="80.1">GND</text>
<text x="153.5" y="92.2">VCC</text>
<text x="140.7" y="97.3">1A</text>
<text x="140.7" y="99.8">2A</text>
<text x="154.7" y="97.3">1Y</text>
<text x="154.7" y="99.8">2Y</text>
<text x="140.7" y="107.4">5A</text>
<text x="140.7" y="102.4">3A</text>
<text x="140.7" y="104.9">4A</text>
<text x="154.7" y="107.4">5Y</text>
<text x="154.7" y="102.4">3Y</text>
<text x="154.7" y="104.9">4Y</text>
<text x="140.7" y="110">6A</text>
<text x="154.7" y="110">6Y</text>
<text x="153.3" y="115.1">GND</text>
</g>
<g font-size="1.4" fill="#840000">
<text x="159.2" y="56.5">14</text>
<text x="136.8" y="61.6">1</text>
<text x="136.8" y="64.1">3</text>
<text x="159.6" y="61.6">2</text>
<text x="159.6" y="64.1">4</text>
<text x="136.8" y="66.7">5</text>
<text x="136.8" y="69.2">9</text>
<text x="159.2" y="71.7">10</text>
<text x="159.6" y="66.7">6</text>
<text x="159.6" y="69.2">8</text>
<text x="136.4" y="74.3">13</text>
<text x="159.2" y="74.3">12</text>
<text x="159.6" y="79.4">7</text>
<text x="159.2" y="91.4">14</text>
<text x="136.8" y="96.5">1</text>
<text x="136.8" y="99.1">3</text>
<text x="136.8" y="101.6">5</text>
<text x="159.6" y="96.5">2</text>
<text x="159.6" y="99.1">4</text>
<text x="159.6" y="101.6">6</text>
<text x="136.4" y="106.7">11</text>
<text x="136.8" y="104.1">9</text>
<text x="159.2" y="106.7">10</text>
<text x="159.6" y="104.1">8</text>
<text x="136.4" y="109.2">13</text>
<text x="159.2" y="109.2">12</text>
<text x="159.6" y="114.3">7</text>
</g>
<text font-size="1.4" x="136.4" y="71.7">11</text>
</svg>
